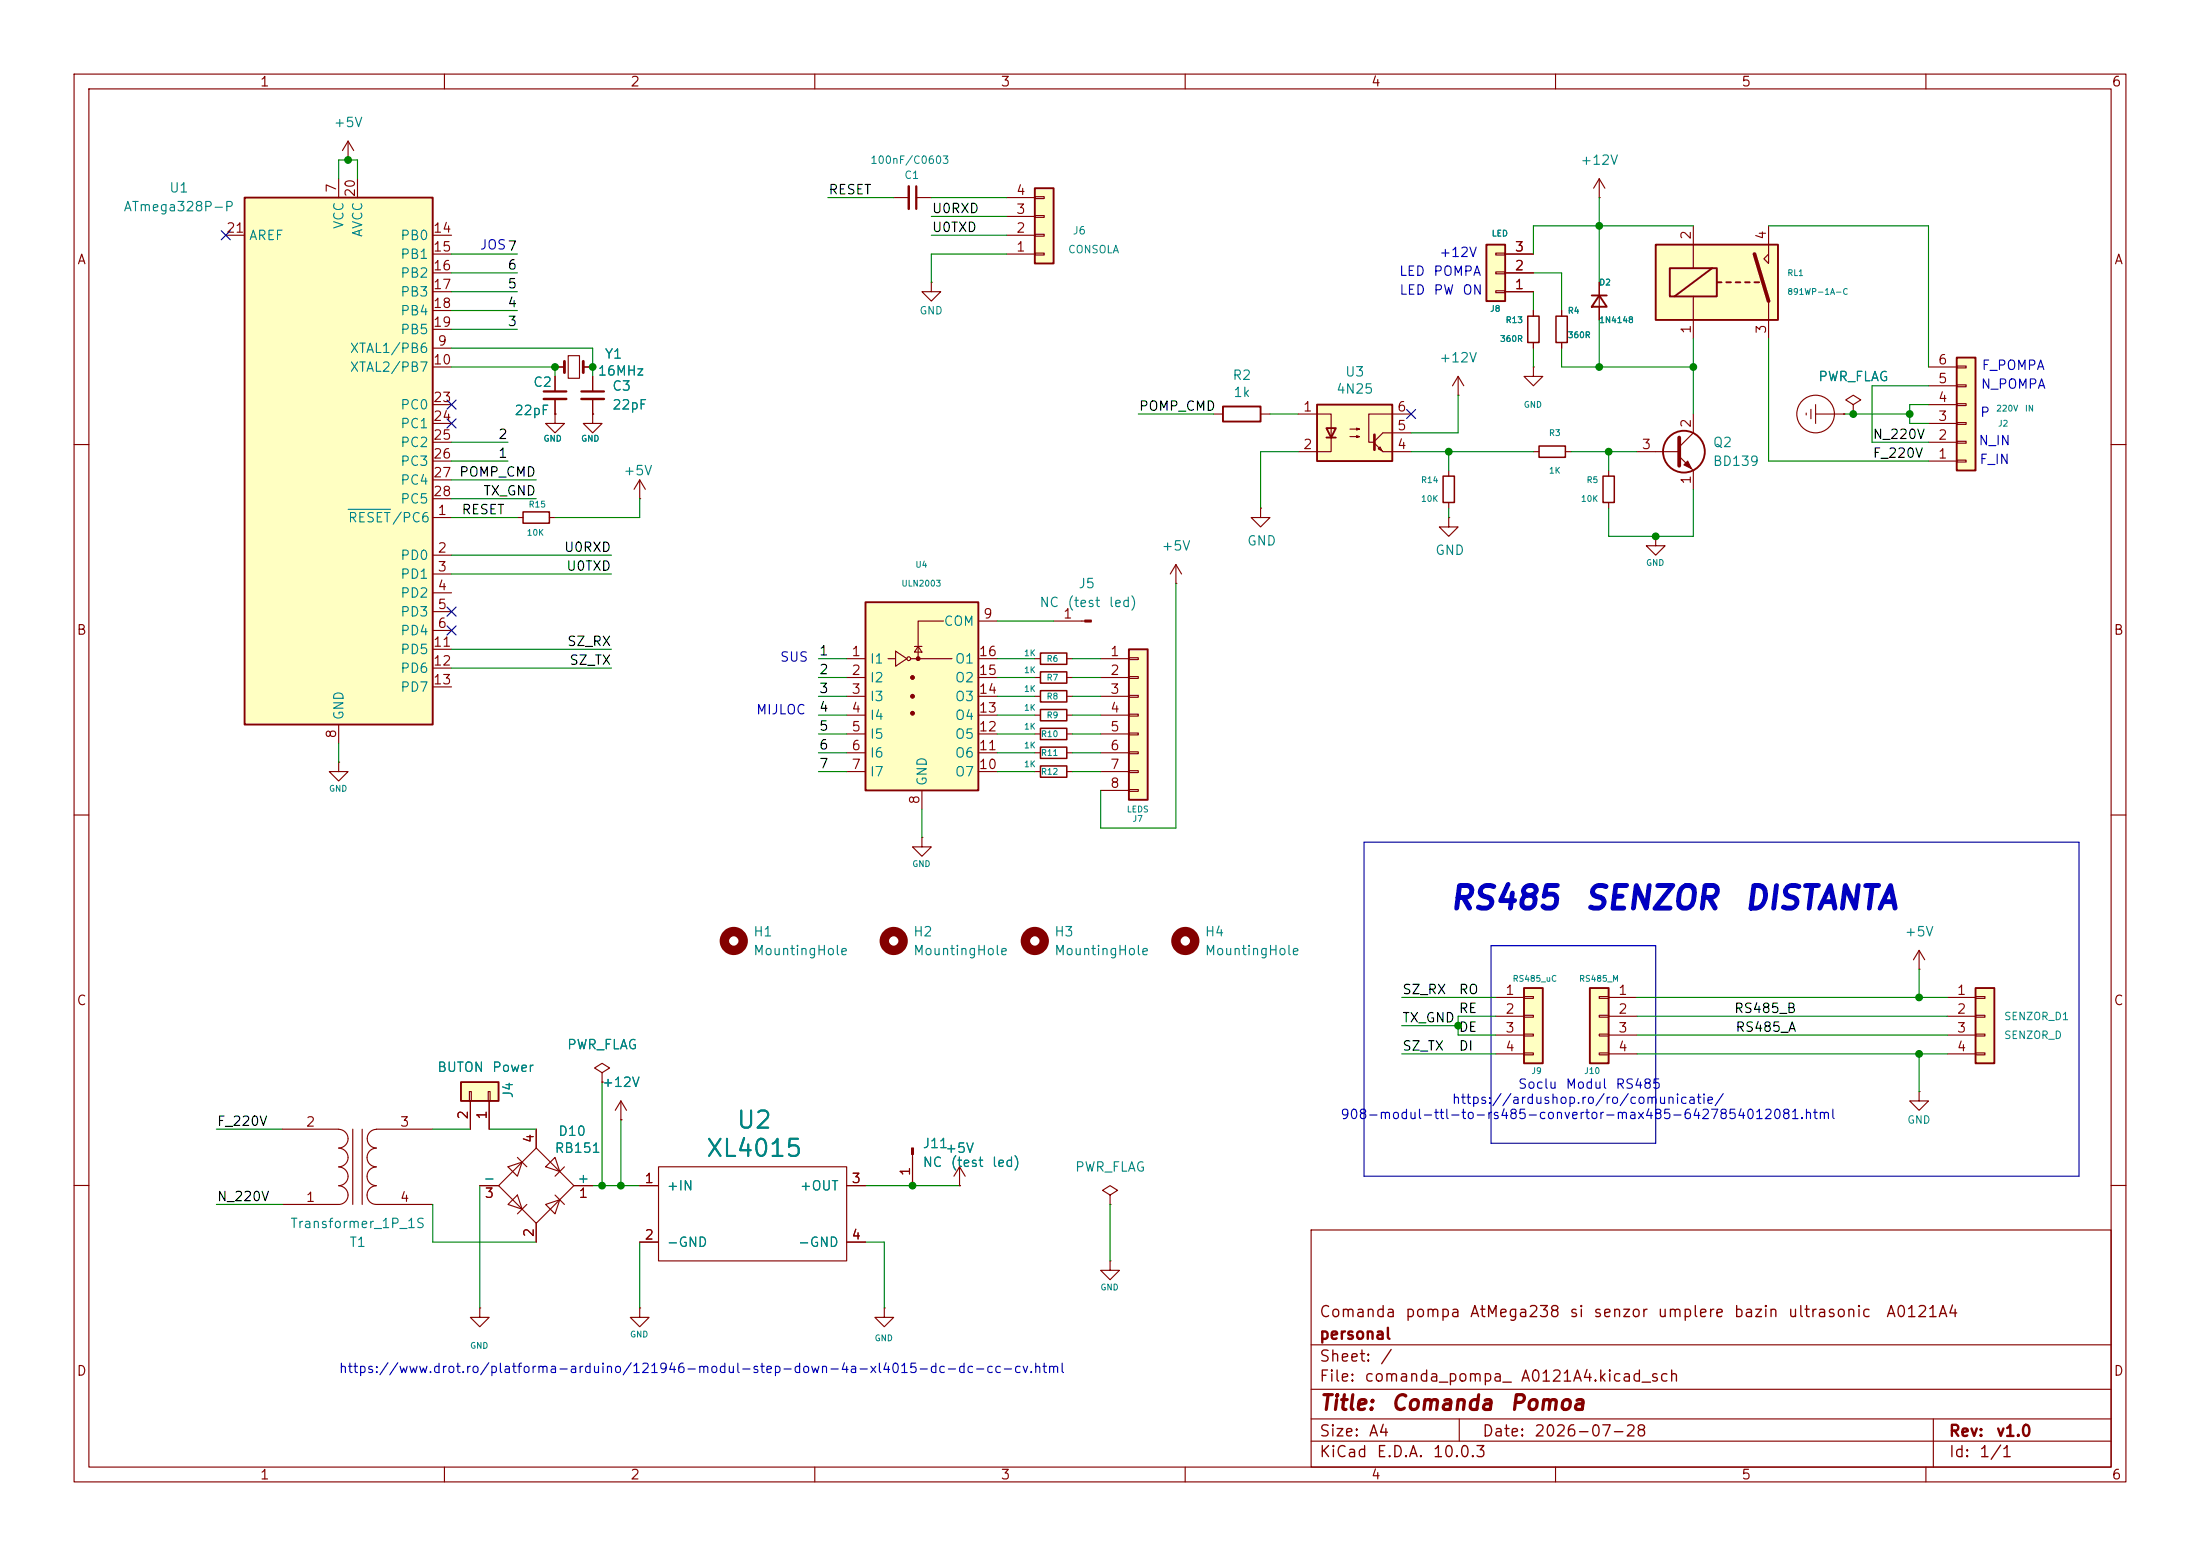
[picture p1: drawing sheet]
<svg xmlns="http://www.w3.org/2000/svg" width="297mm" height="210mm" viewBox="0 0 297 210" stroke-linecap="round" stroke-linejoin="round" font-family="sans-serif">
<g fill="none" stroke="#840000" stroke-width=".15">
<path d="M10 10h277v190h-277zM12 12h273v186h-273zM60 10v2M110 10v2M160 10v2M210 10v2M260 10v2M74.9 49.5h1.3M76.7 48h1.5v3.1h-1.5zM78.7 49.5h1.3M10 60h2M285 60h2"/>
<path d="M142.2 83.8h4.3M10 110h2M285 110h2M10 160h2M177 166h108v32h-108zM285 160h2M60 198v2M110 198v2M160 198v2M177 194.5h108M177 191.5h108M177 187.5h108"/>
<path d="M177 181.5h108M197 191.5v3M210 198v2M260 198v2M261 191.5v6.5"/>
</g>
<path d="M76.2 48.8v1.5M78.7 48.8v1.5" fill="none" stroke="#840000" stroke-width=".38"/>
<path d="M146.5 83.7h.8v.2h-.8z" fill="#840000" stroke="#840000" stroke-width=".15"/>
<path d="M152.4 87.6h2.5v20.4h-2.5z" fill="#ffffc2"/>
<path d="M152.4 87.6h2.5v20.4h-2.5z" fill="none" stroke="#840000" stroke-width=".25"/>
<g fill="none" stroke="#840000" stroke-width=".15">
<path d="M158.7 78.7h.1M158.7 76.2l-.7 1.3M158.7 76.2l.8 1.3M158.7 76.2v2.5M148.6 88.9h3.8M148.6 91.4h3.8M148.6 94h3.8M148.6 96.5h3.8M148.6 99.1h3.8M152.4 88.8h1.3v.2h-1.3zM152.4 91.3h1.3v.3h-1.3zM152.4 93.9h1.3v.2h-1.3z"/>
<path d="M152.4 96.4h1.3v.2h-1.3zM152.4 98.9h1.3v.3h-1.3zM148.6 101.6h3.8M148.6 104.1h3.8M148.6 106.7h3.8M152.4 101.5h1.3v.2h-1.3zM152.4 104h1.3v.3h-1.3zM152.4 106.6h1.3v.2h-1.3z"/>
</g>
<path d="M205.7 133.4h2.6v10.1h-2.6z" fill="#ffffc2"/>
<path d="M205.7 133.4h2.6v10.1h-2.6z" fill="none" stroke="#840000" stroke-width=".25"/>
<g fill="none" stroke="#840000" stroke-width=".15">
<path d="M120.6 26.7h2.1M123.7 26.7h2M80 50.8v2M80 53.8v2.1M139.7 88.9h.8M144 88.9h.8M201.9 134.6h3.8M201.9 137.2h3.8M201.9 139.7h3.8M205.7 134.5h1.3v.2h-1.3zM205.7 137h1.3v.3h-1.3zM205.7 139.6h1.3v.2h-1.3z"/>
<path d="M201.9 142.2h3.8M205.7 142.1h1.3v.3h-1.3zM259.1 147.3v1.3h-1.3l1.3 1.3 1.2-1.3h-1.2M259.1 147.3h.1M149.9 161.3l1-.6-1-.7-1.1 .7 1.1 .6v1.3M149.9 162.6h.1"/>
</g>
<path d="M123.7 25.1v3.1M78.5 52.8h3" fill="none" stroke="#840000" stroke-width=".3"/>
<path d="M122.7 25.1v3.1M78.5 53.8h3" fill="none" stroke="#840000" stroke-width=".33"/>
<path d="M140.5 88.1h3.5v1.6h-3.5z" fill="none" stroke="#840000" stroke-width=".2"/>
<path d="M116.8 81.3h15.3v25.4h-15.3z" fill="#ffffc2"/>
<path d="M116.8 81.3h15.3v25.4h-15.3z" fill="none" stroke="#840000" stroke-width=".25"/>
<g fill="none" stroke="#840000" stroke-width=".15">
<path d="M125.7 38.1v1.3h1.3l-1.3 1.2-1.2-1.2h1.2M125.7 38.1h.1M114.3 88.9h2.5M114.3 91.4h2.5M114.3 94h2.5M114.3 96.5h2.5M114.3 99.1h2.5M119.9 88.9h1M120.9 87.9l1.5 1-1.5 1zM122.9 88.9h5.6M123.4 87.2h1.1M124 87.2l.5 .8h-1.1z"/>
<path d="M127.4 83.8h-3.4v5.1M132.1 88.9h2.5M132.1 91.4h2.5M132.1 94h2.5M132.1 96.5h2.5M132.1 99.1h2.5M132.1 83.8h2.5M114.3 101.6h2.5M114.3 104.1h2.5M124.5 106.7v2.5M132.1 101.6h2.5M132.1 104.1h2.5"/>
<circle cx="122.7" cy="88.9" r=".25"/>
</g>
<g fill="#840000" stroke="#840000" stroke-width=".15">
<circle cx="123.2" cy="91.4" r=".25"/>
<circle cx="123.2" cy="94" r=".25"/>
<circle cx="123.2" cy="96.3" r=".25"/>
<circle cx="124" cy="88.9" r=".25"/>
</g>
<path d="M139.7 25.4h2.5v10.2h-2.5z" fill="#ffffc2"/>
<g fill="none" stroke="#840000" stroke-width=".25">
<path d="M139.7 25.4h2.5v10.2h-2.5zM214.9 39.9h2M215.9 39.9l1 1.5h-2z"/>
<circle cx="227.3" cy="61" r="2.82"/>
</g>
<g fill="none" stroke="#840000" stroke-width=".15">
<path d="M135.9 34.3h3.8M135.9 31.8h3.8M135.9 29.2h3.8M135.9 26.7h3.8M139.7 34.2h1.3v.2h-1.3zM139.7 31.6h1.3v.3h-1.3zM139.7 29.1h1.3v.2h-1.3zM139.7 26.5h1.3v.3h-1.3zM215.9 38.1v5.1M228.6 55.9v2.5l-1.9 1.9M217.2 63.5v.8M217.2 67.8v.8"/>
<path d="M221 61h5.7M226.7 61.6l1.9 1.9v2.5"/>
</g>
<path d="M226.7 59.1v3.8" fill="none" stroke="#840000" stroke-width=".51"/>
<path d="M227.3 62.7l.5-.5 .5 1z" fill="#840000" stroke="#840000" stroke-width=".15"/>
<path d="M216.4 64.3h1.5v3.5h-1.5z" fill="none" stroke="#840000" stroke-width=".2"/>
<path d="M223.5 33h16.5v10.2h-16.5z" fill="#ffffc2"/>
<g fill="none" stroke="#840000" stroke-width=".15">
<path d="M228.6 30.5v5.7M238.8 30.5v5.1l-.7-.7 .7-.6M228.6 40v5.7M238.8 40.6v5.1M243.8 55.8v.2M244.5 55.2v1.3M245.1 55.9h3.8M245.1 54.6v2.6M248.9 55.9h.1M250.2 54.6l1-.6-1-.7-1 .7 1 .6v1.3M250.2 55.9h.1M223.5 72.4v1.3h1.3l-1.3 1.2-1.3-1.2h1.3"/>
<path d="M223.5 72.4h.1M259.1 130.8h.1M259.1 128.3l-.8 1.2M259.1 128.3l.7 1.2M259.1 128.3v2.5M123.2 155.8v4.2"/>
<circle cx="245.1" cy="55.9" r="2.54"/>
</g>
<path d="M223.5 33h16.5v10.2h-16.5zM225.4 36.2h6.4v3.8h-6.4zM231.1 36.2l-5 3.8M231.8 38.1h.6M233 38.1h.7M234.3 38.1h.6M235.6 38.1h.6M236.9 38.1h.6" fill="none" stroke="#840000" stroke-width=".25"/>
<path d="M236.9 34.3l1.9 6.3" fill="none" stroke="#840000" stroke-width=".51"/>
<circle cx="99.1" cy="127" r="1.27" fill="none" stroke="#840000" stroke-width="1.3"/>
<path d="M123.1 154.9h.2v.9h-.2z" fill="#840000" stroke="#840000" stroke-width=".15"/>
<path d="M264.2 48.3h2.5v15.2h-2.5z" fill="#ffffc2"/>
<path d="M165.1 54.9h5.1v2h-5.1zM264.2 48.3h2.5v15.2h-2.5z" fill="none" stroke="#840000" stroke-width=".25"/>
<g fill="none" stroke="#840000" stroke-width=".15">
<path d="M215.9 26.7h.1M215.9 24.1l-.8 1.3M215.9 24.1l.8 1.3M215.9 24.1v2.6M163.8 55.9h1.3M170.2 55.9h1.2M210.8 41.9v.8M210.8 46.2v.8M260.3 59.7h3.9M260.3 57.2h3.9M260.3 54.6h3.9M260.3 52.1h3.9"/>
<path d="M260.3 49.5h3.9M264.2 59.6h1.2v.2h-1.2zM264.2 57h1.2v.3h-1.2zM264.2 54.5h1.2v.2h-1.2zM264.2 51.9h1.2v.3h-1.2zM264.2 49.4h1.2v.3h-1.2zM170.2 68.6v1.3h1.2l-1.2 1.2-1.3-1.2h1.3M170.2 68.6h.1M260.3 62.2h3.9M264.2 62.1h1.2v.3h-1.2zM139.7 91.4h.8M139.7 94h.8"/>
<path d="M139.7 96.5h.8M139.7 99.1h.8M144 91.4h.8M144 94h.8M144 96.5h.8M144 99.1h.8"/>
</g>
<path d="M210.1 42.7h1.5v3.5h-1.5zM140.5 90.7h3.5v1.5h-3.5zM140.5 93.2h3.5v1.5h-3.5zM140.5 95.8h3.5v1.5h-3.5zM140.5 98.3h3.5v1.5h-3.5z" fill="none" stroke="#840000" stroke-width=".2"/>
<path d="M200.7 33h2.5v7.6h-2.5z" fill="#ffffc2"/>
<path d="M200.7 33h2.5v7.6h-2.5z" fill="none" stroke="#840000" stroke-width=".25"/>
<path d="M201.9 39.2h1.3v.3h-1.3zM201.9 36.7h1.3v.3h-1.3zM201.9 34.2h1.3v.2h-1.3zM203.2 39.4h3.8M203.2 36.8h3.8M203.2 34.3h3.8" fill="none" stroke="#840000" stroke-width=".15"/>
<circle cx="120.6" cy="127" r="1.27" fill="none" stroke="#840000" stroke-width="1.3"/>
<path d="M214.6 133.4h2.6v10.1h-2.6z" fill="#ffffc2"/>
<path d="M214.6 133.4h2.6v10.1h-2.6z" fill="none" stroke="#840000" stroke-width=".25"/>
<g fill="none" stroke="#840000" stroke-width=".15">
<path d="M124.5 113v1.3h1.2l-1.2 1.3-1.3-1.3h1.3M124.5 113h.1M139.7 104.1h.8M139.7 101.6h.8M144 104.1h.8M144 101.6h.8M215.9 134.5h1.3v.2h-1.3zM215.9 137h1.3v.3h-1.3zM215.9 139.6h1.3v.2h-1.3zM217.2 134.6h3.8M217.2 137.2h3.8M217.2 139.7h3.8"/>
<path d="M215.9 142.1h1.3v.3h-1.3zM217.2 142.2h3.8"/>
</g>
<path d="M140.5 103.4h3.5v1.5h-3.5zM140.5 100.8h3.5v1.6h-3.5z" fill="none" stroke="#840000" stroke-width=".2"/>
<circle cx="139.7" cy="127" r="1.27" fill="none" stroke="#840000" stroke-width="1.3"/>
<path d="M177.8 54.6h10.2v7.6h-10.2z" fill="#ffffc2"/>
<path d="M177.8 54.6h10.2v7.6h-10.2zM179.1 57.8h1.2l-.6 1.3zM179.1 59.1h1.2" fill="none" stroke="#840000" stroke-width=".25"/>
<g fill="none" stroke="#840000" stroke-width=".15">
<path d="M175.3 55.9h4.4v5.1h-4.4M182.2 57.9h1.3l-.4 .1v-.2l.4 .1M182.2 58.9h1.3l-.4 .2v-.3l.4 .1M185.5 59.8l1.2 1.2h3.8M190.5 55.9h-5.7v3.8h.6M190.5 58.4h-3.8l-1.2 1.2M86.4 67.3h.1M86.4 64.8l-.8 1.2M86.4 64.8l.7 1.2M86.4 64.8v2.5M186.1 60.6l.2-.3 .3 .5zM45.7 102.9v1.2h1.3l-1.3 1.3-1.3-1.3h1.3"/>
<path d="M45.7 102.9h.1M129.5 157.5l-.7 1.3M129.5 157.5l.8 1.3M129.5 157.5v2.5M129.5 160h.1M149.9 170.2v1.3h1.2l-1.2 1.2-1.3-1.2h1.3M149.9 170.2h.1"/>
</g>
<path d="M185.5 58.7v2" fill="none" stroke="#840000" stroke-width=".36"/>
<path d="M33 26.7h25.4v71.1h-25.4z" fill="#ffffc2"/>
<path d="M33 26.7h25.4v71.1h-25.4z" fill="none" stroke="#840000" stroke-width=".25"/>
<g fill="none" stroke="#840000" stroke-width=".15">
<path d="M30.5 31.8h2.5M45.7 24.1v2.6M48.3 24.1v2.6M58.4 31.8h2.6M58.4 34.3h2.6M58.4 36.8h2.6M58.4 39.4h2.6M58.4 47h2.6M58.4 49.5h2.6M58.4 41.9h2.6M58.4 44.5h2.6M58.4 54.6h2.6"/>
<path d="M58.4 57.2h2.6M58.4 59.7h2.6M58.4 69.9h2.6M58.4 74.9h2.6M58.4 77.5h2.6M58.4 62.2h2.6M58.4 64.8h2.6M58.4 67.3h2.6M69.8 69.9h.8M74.2 69.9h.7M45.7 97.8v2.5M58.4 80h2.6"/>
<path d="M58.4 82.6h2.6M58.4 85.1h2.6M58.4 87.6h2.6M58.4 90.2h2.6M58.4 92.7h2.6M81.3 144.8l1-.7-1-.6-1 .6 1 .7v1.3M81.3 146.1h.1"/>
</g>
<path d="M47 68.7h5.7" fill="none" stroke="#008484" stroke-width=".15"/>
<path d="M70.6 69.1h3.6v1.5h-3.6z" fill="none" stroke="#840000" stroke-width=".2"/>
<path d="M62.2 146.1h5.1v2.5h-5.1z" fill="#ffffc2"/>
<path d="M62.2 146.1h5.1v2.5h-5.1z" fill="none" stroke="#840000" stroke-width=".25"/>
<g fill="none" stroke="#840000" stroke-width=".15">
<path d="M47 19.1l-.8 1.2M47 19.1l.8 1.2M47 19.1v2.5M47 21.6h.1M74.9 55.9v1.3h1.3l-1.3 1.2-1.2-1.2h1.2M74.9 55.9h.1M74.9 50.8v2M74.9 53.8v2.1M80 55.9v1.3h1.3l-1.3 1.2-1.3-1.2h1.3M80 55.9h.1M38.1 152.4h7.6a1.27 1.27 0 0 1 1.3 1.3 1.27 1.27 0 0 1-1.3 1.3 1.26 1.26 0 0 1 1.3 1.2 1.26 1.26 0 0 1-1.3 1.3M45.7 157.5a1.26 1.26 0 0 1 1.3 1.3 1.26 1.26 0 0 1-1.3 1.2"/>
<path d="M47.6 152.4v10.2M48.9 152.4v10.2M50.8 157.5a1.25 1.25 0 0 0-1.2 1.3 1.25 1.25 0 0 0 1.2 1.2M50.8 155a1.25 1.25 0 0 0-1.2 1.2 1.25 1.25 0 0 0 1.2 1.3M50.8 152.4h7.6M50.8 152.4a1.26 1.26 0 0 0-1.2 1.3 1.26 1.26 0 0 0 1.2 1.2M63.4 147.3h.2v1.3h-.2zM63.5 148.6v3.8M65.9 147.3h.3v1.3h-.3zM66 148.6v3.8M68.6 157.5l1.9-.7-.7 2zM69.8 156.2l1.3 1.3"/>
<path d="M72.4 154.9l5.1 5.1-5.1 5.1-5.1-5.1zM72.4 152.4v2.5M73.7 157.5l1.2-1.3 .7 1.9zM76.2 157.5l-1.3 1.3M83.8 151.1h.1M83.8 148.6l-.7 1.3M83.8 148.6l.8 1.3M83.8 148.6v2.5M88.9 157.5h25.4v12.7h-25.4zM45.7 160a1.26 1.26 0 0 1 1.3 1.3 1.26 1.26 0 0 1-1.3 1.3h-7.6M50.8 160a1.25 1.25 0 0 0-1.2 1.3 1.25 1.25 0 0 0 1.2 1.3M50.8 162.6h7.6"/>
<path d="M64.8 176.5v1.3h1.2l-1.2 1.3-1.3-1.3h1.3M64.8 176.5h.1M64.8 160h2.5M69.8 161.3l.7 1.9-1.9-.6zM71.1 162.6l-1.3 1.2M72.4 165.1v2.5M73.7 162.6l1.9-.7-.7 1.9zM74.9 161.3l1.3 1.3M77.5 160h2.5M86.4 176.5v1.3h1.2l-1.2 1.3-1.3-1.3h1.3M86.4 176.5h.1M86.4 160h2.5"/>
<path d="M86.4 167.6h2.5M114.3 160h2.5M114.3 167.6h2.5M119.4 176.5v1.3h1.2l-1.2 1.3-1.3-1.3h1.3M119.4 176.5h.1"/>
</g>
<circle cx="160" cy="127" r="1.27" fill="none" stroke="#840000" stroke-width="1.3"/>
<path d="M73.4 52.8h3.1" fill="none" stroke="#840000" stroke-width=".3"/>
<path d="M73.4 53.8h3.1" fill="none" stroke="#840000" stroke-width=".33"/>
<path d="M266.7 133.4h2.5v10.1h-2.5z" fill="#ffffc2"/>
<path d="M266.7 133.4h2.5v10.1h-2.5z" fill="none" stroke="#840000" stroke-width=".25"/>
<g fill="none" stroke="#840000" stroke-width=".15">
<path d="M203.2 39.4h3.8M203.2 36.8h3.8M203.2 34.3h3.8M215.9 38.1v1.8M74.9 55.9h.1M74.9 50.8v2M74.9 53.8v2.1M74.9 49.5h1.3M78.7 49.5h1.3M80 55.9h.1M80 50.8v2M80 53.8v2.1"/>
<path d="M196.8 53.3h.1M196.8 50.8l-.7 1.3M196.8 50.8l.8 1.3M196.8 50.8v2.5M207 49.5v1.3h1.3l-1.3 1.3-1.3-1.3h1.3M207 49.5h.1M207 41.9v.8M207 46.2v.8M210.8 41.9v.8M210.8 46.2v.8M215.9 41.4v1.8M248.9 55.9h.1"/>
<path d="M250.2 55.9h.1M195.6 69.9v1.2h1.2l-1.2 1.3-1.3-1.3h1.3M195.6 69.9h.1M195.6 63.5v.8M195.6 67.8v.8M207 61h.8M211.3 61h.8M262.9 134.6h3.8M262.9 137.2h3.8M262.9 139.7h3.8M266.7 134.5h1.3v.2h-1.3zM266.7 137h1.3v.3h-1.3z"/>
<path d="M266.7 139.6h1.3v.2h-1.3zM63.5 148.6v3.8M66 148.6v3.8M72.4 152.4v2.5M81.3 146.1h.1M83.8 151.1h.1M123.2 156.2v3.8M262.9 142.2h3.8M266.7 142.1h1.3v.3h-1.3zM64.8 160h2.5M72.4 165.1v2.5M77.5 160h2.5"/>
<path d="M86.4 160h2.5M86.4 167.6h2.5M114.3 160h2.5M114.3 167.6h2.5M129.5 160h.1"/>
</g>
<path d="M206.2 42.7h1.6v3.5h-1.6zM194.8 64.3h1.5v3.5h-1.5zM207.8 60.2h3.5v1.5h-3.5z" fill="none" stroke="#840000" stroke-width=".2"/>
<path d="M184.1 113.7h96.6v45.1h-96.6zM201.3 127.6h22.2v26.7h-22.2z" fill="none" stroke="#0000c2" stroke-width=".15"/>
<g fill="none" stroke="#008400" stroke-width=".15">
<path d="M45.7 24.1v-2.5h2.6v2.5M61 34.3h8.8M61 36.8h8.8M61 39.4h8.8M111.8 26.7h8.8M125.7 26.7h10.2M125.7 31.8h10.2M125.7 29.2h10.2M135.9 34.3h-10.2v3.8M207 36.8h3.8v5.1M207 39.4v2.5M215.9 26.7v11.4"/>
<path d="M228.6 30.5h-21.6v3.8M238.8 30.5h21.5v19M61 59.7h7.6M61 49.5h13.9v1.3M61 47h19v3.8M61 44.5h8.8M61 41.9h8.8M153.7 55.9h10.1M171.4 55.9h3.9M196.8 53.3v5.1h-6.3M207 47v2.5M210.8 47v2.5h17.8"/>
<path d="M215.9 43.2v6.3M228.6 45.7v10.2M238.8 45.7v16.5h21.5M248.9 55.9h8.9M260.3 52.1h-7.6v7.6h7.6M260.3 54.6h-2.5v2.6h2.5M61 74.9h21.5M61 77.5h21.5M61 62.2h7.6M61 67.3h11.4M61 69.9h8.8M61 64.8h11.4"/>
<path d="M86.4 67.3v2.6h-11.5M158.7 78.7v33.1h-10.1v-5.1M175.3 61h-5.1v7.6M190.5 61h16.5M195.6 61v2.5M195.6 68.6v1.3M212.1 61h8.9M217.2 61v2.5M228.6 66v6.4h-11.4v-3.8M61 90.2h21.5M61 87.6h21.5M110.5 96.5h3.8"/>
<path d="M110.5 91.4h3.8M110.5 99.1h3.8M110.5 88.9h3.8M110.5 94h3.8M134.6 96.5h5.1M134.6 91.4h5.1M134.6 99.1h5.1M134.6 88.9h5.1M134.6 94h5.1M134.6 83.8h7.6M144.8 96.5h3.8M144.8 91.4h3.8"/>
<path d="M144.8 99.1h3.8M144.8 88.9h3.8M144.8 94h3.8M45.7 100.3v2.6M110.5 101.6h3.8M110.5 104.1h3.8M124.5 109.2v3.8M134.6 101.6h5.1M134.6 104.1h5.1M144.8 101.6h3.8M144.8 104.1h3.8M189.2 138.4h7.6"/>
<path d="M189.2 134.6h12.7M201.9 137.2h-5.1v2.5h5.1M221 137.2h41.9M221 139.7h41.9M221 134.6h41.9M259.1 130.8v3.8M29.2 152.4h8.9M58.4 152.4h5.1M66 152.4h6.4M81.3 146.1v13.9M83.8 151.1v8.9M189.2 142.2h12.7"/>
<path d="M221 142.2h41.9M259.1 142.2v5.1M29.2 162.6h8.9M58.4 162.6v5h14M64.8 160v16.5M80 160h6.4M86.4 167.6v8.9M116.8 160h12.7M116.8 167.6h2.6v8.9M149.9 162.6v7.6"/>
</g>
<path d="M29.9 31.1l1.2 1.3M31.1 31.1l-1.2 1.3M60.4 54l1.2 1.2M60.4 56.5l1.2 1.3M61.6 54l-1.2 1.2M61.6 56.5l-1.2 1.3M189.9 55.3l1.2 1.2M191.1 55.3l-1.2 1.2M60.4 81.9l1.2 1.3M60.4 84.5l1.2 1.2M61.6 81.9l-1.2 1.3M61.6 84.5l-1.2 1.2" fill="none" stroke="#000084" stroke-width=".15"/>
<g fill="#008400" stroke="#008400" stroke-width=".14">
<circle cx="123.2" cy="160" r=".46"/>
<circle cx="74.9" cy="49.5" r=".46"/>
<circle cx="80" cy="49.5" r=".46"/>
<circle cx="47" cy="21.6" r=".46"/>
<circle cx="81.3" cy="160" r=".46"/>
<circle cx="83.8" cy="160" r=".46"/>
<circle cx="195.6" cy="61" r=".46"/>
<circle cx="217.2" cy="61" r=".46"/>
<circle cx="215.9" cy="30.5" r=".46"/>
<circle cx="223.5" cy="72.4" r=".46"/>
<circle cx="259.1" cy="142.2" r=".46"/>
<circle cx="259.1" cy="134.6" r=".46"/>
<circle cx="257.8" cy="55.9" r=".46"/>
<circle cx="228.6" cy="49.5" r=".46"/>
<circle cx="250.2" cy="55.9" r=".46"/>
<circle cx="215.9" cy="49.5" r=".46"/>
<circle cx="196.8" cy="138.4" r=".46"/>
</g>
<g font-size="3.1" fill="#0000c2">
<text x="195.5" y="123.5">RS485</text>
<text x="213.7" y="123.5">SENZOR</text>
<text x="235.3" y="123.5">DISTANTA</text>
</g>
<g font-size="2.3" fill="#008484">
<text x="99.3" y="152.9">U2</text>
<text x="95.2" y="156.7">XL4015</text>
</g>
<g font-size="2" fill="#840000">
<text x="178" y="190.8">Title:</text>
<text x="187.7" y="190.8">Comanda</text>
<text x="203.7" y="190.8">Pomoa</text>
</g>
<g font-size="1.5" fill="#840000">
<text x="178" y="178.2">Comanda</text>
<text x="189.6" y="178.2">pompa</text>
<text x="198.3" y="178.2">AtMega238</text>
<text x="211.8" y="178.2">si</text>
<text x="215" y="178.2">senzor</text>
<text x="223.6" y="178.2">umplere</text>
<text x="233.9" y="178.2">bazin</text>
<text x="241.2" y="178.2">ultrasonic</text>
<text x="254.5" y="178.2">A0121A4</text>
<text x="178" y="184.2">Sheet:</text>
<text x="178" y="181.2">personal</text>
<text x="186.2" y="184.2">/</text>
<text x="178" y="186.9">File:</text>
<text x="184.1" y="186.9">comanda_pompa_</text>
<text x="205.2" y="186.9">A0121A4.kicad_sch</text>
<text x="178" y="197.1">KiCad</text>
<text x="178" y="194.3">Size:</text>
<text x="184.7" y="194.3">A4</text>
<text x="185.7" y="197.1">E.D.A.</text>
<text x="193.3" y="197.1">10.0.3</text>
<text x="200" y="194.3">Date:</text>
<text x="207" y="194.3">2026-07-28</text>
<text x="263" y="194.3">Rev:</text>
<text x="263" y="197.1">Id:</text>
<text x="267.1" y="197.1">1/1</text>
<text x="269.4" y="194.3">v1.0</text>
</g>
<g font-size="1.3" fill="#840000">
<text x="35" y="12">1</text>
<text x="85" y="12">2</text>
<text x="135" y="12">3</text>
<text x="185" y="12">4</text>
<text x="235" y="12">5</text>
<text x="285" y="12">6</text>
<text x="45.7" y="26.1" transform="rotate(-90 45.7 26.1)">7</text>
<text x="48.2" y="26.7" transform="rotate(-90 48.2 26.7)">20</text>
<text x="137.1" y="29.2">3</text>
<text x="137.1" y="26.6">4</text>
<text x="10.3" y="36">A</text>
<text x="30.4" y="31.7">21</text>
<text x="58.4" y="31.7">14</text>
<text x="58.4" y="34.3">15</text>
<text x="137.1" y="34.3">1</text>
<text x="137.1" y="31.7">2</text>
<text x="204.4" y="34.3">3</text>
<text x="228.6" y="32.5" transform="rotate(-90 228.6 32.5)">2</text>
<text x="238.7" y="32.5" transform="rotate(-90 238.7 32.5)">4</text>
<text x="285.3" y="36">A</text>
<text x="58.4" y="36.8">16</text>
<text x="58.4" y="39.3">17</text>
<text x="58.4" y="41.9">18</text>
<text x="204.4" y="39.3">1</text>
<text x="204.4" y="36.8">2</text>
<text x="58.4" y="44.4">19</text>
<text x="59" y="47">9</text>
<text x="228.6" y="45.2" transform="rotate(-90 228.6 45.2)">1</text>
<text x="238.7" y="45.2" transform="rotate(-90 238.7 45.2)">3</text>
<text x="58.4" y="49.5">10</text>
<text x="261.5" y="52">5</text>
<text x="261.5" y="49.5">6</text>
<text x="58.4" y="54.6">23</text>
<text x="58.4" y="57.1">24</text>
<text x="58.4" y="59.7">25</text>
<text x="175.8" y="55.9">1</text>
<text x="188.5" y="58.4">5</text>
<text x="188.5" y="55.9">6</text>
<text x="228.6" y="57.9" transform="rotate(-90 228.6 57.9)">2</text>
<text x="261.5" y="59.7">2</text>
<text x="261.5" y="57.1">3</text>
<text x="261.5" y="54.6">4</text>
<text x="58.4" y="62.2">26</text>
<text x="58.4" y="64.7">27</text>
<text x="175.8" y="60.9">2</text>
<text x="188.5" y="60.9">4</text>
<text x="221.5" y="60.9">3</text>
<text x="228.6" y="65.5" transform="rotate(-90 228.6 65.5)">1</text>
<text x="261.5" y="62.2">1</text>
<text x="58.4" y="67.3">28</text>
<text x="59" y="69.8">1</text>
<text x="59" y="74.9">2</text>
<text x="59" y="77.4">3</text>
<text x="59" y="80">4</text>
<text x="59" y="82.5">5</text>
<text x="132.6" y="83.8">9</text>
<text x="143.4" y="83.8">1</text>
<text x="10.3" y="86">B</text>
<text x="58.4" y="87.6">11</text>
<text x="59" y="85.1">6</text>
<text x="114.9" y="88.9">1</text>
<text x="132" y="88.9">16</text>
<text x="149.8" y="88.9">1</text>
<text x="285.3" y="86">B</text>
<text x="58.4" y="90.1">12</text>
<text x="58.4" y="92.7">13</text>
<text x="114.9" y="91.4">2</text>
<text x="114.9" y="94">3</text>
<text x="132" y="94">14</text>
<text x="132" y="91.4">15</text>
<text x="149.8" y="91.4">2</text>
<text x="149.8" y="94">3</text>
<text x="45.7" y="99.8" transform="rotate(-90 45.7 99.8)">8</text>
<text x="114.9" y="96.5">4</text>
<text x="114.9" y="99">5</text>
<text x="114.9" y="101.6">6</text>
<text x="132" y="101.6">11</text>
<text x="132" y="99">12</text>
<text x="132" y="96.5">13</text>
<text x="149.8" y="96.5">4</text>
<text x="149.8" y="99">5</text>
<text x="149.8" y="101.6">6</text>
<text x="114.9" y="104.1">7</text>
<text x="132" y="104.1">10</text>
<text x="149.8" y="104.1">7</text>
<text x="149.8" y="106.7">8</text>
<text x="124.4" y="108.7" transform="rotate(-90 124.4 108.7)">8</text>
<text x="10.3" y="136">C</text>
<text x="203.1" y="134.6">1</text>
<text x="203.1" y="137.1">2</text>
<text x="218.4" y="134.6">1</text>
<text x="218.4" y="137.1">2</text>
<text x="264.1" y="134.6">1</text>
<text x="264.1" y="137.1">2</text>
<text x="285.3" y="136">C</text>
<text x="203.1" y="139.7">3</text>
<text x="203.1" y="142.2">4</text>
<text x="218.4" y="139.7">3</text>
<text x="218.4" y="142.2">4</text>
<text x="264.1" y="139.7">3</text>
<text x="264.1" y="142.2">4</text>
<text x="41.2" y="152.4">2</text>
<text x="53.9" y="152.4">3</text>
<text x="63.5" y="151.2" transform="rotate(-90 63.5 151.2)">2</text>
<text x="66" y="151.2" transform="rotate(-90 66 151.2)">1</text>
<text x="72.4" y="154.4" transform="rotate(-90 72.4 154.4)">4</text>
<text x="65.3" y="162">3</text>
<text x="78" y="162">1</text>
<text x="86.9" y="160">1</text>
<text x="114.9" y="160">3</text>
<text x="123.2" y="158.8" transform="rotate(-90 123.2 158.8)">1</text>
<text x="41.2" y="162.5">1</text>
<text x="53.9" y="162.5">4</text>
<text x="72.4" y="167.1" transform="rotate(-90 72.4 167.1)">2</text>
<text x="86.9" y="167.6">2</text>
<text x="114.9" y="167.6">4</text>
<text x="10.3" y="186">D</text>
<text x="285.3" y="186">D</text>
<text x="35" y="200">1</text>
<text x="85" y="200">2</text>
<text x="135" y="200">3</text>
<text x="185" y="200">4</text>
<text x="235" y="200">5</text>
<text x="285" y="200">6</text>
</g>
<g font-size="1.3" fill="#008484">
<text x="45" y="17.5">+5V</text>
<text x="213.3" y="22.6">+12V</text>
<text x="16.6" y="28.8">ATmega328P-P</text>
<text x="22.8" y="26.3">U1</text>
<text x="33.5" y="32.7">AREF</text>
<text x="46.7" y="31" transform="rotate(-90 46.7 31)">VCC</text>
<text x="49.2" y="32.1" transform="rotate(-90 49.2 32.1)">AVCC</text>
<text x="54" y="32.7">PB0</text>
<text x="54" y="35.3">PB1</text>
<text x="54" y="37.8">PB2</text>
<text x="54" y="40.3">PB3</text>
<text x="47.1" y="48">XTAL1/PB6</text>
<text x="54" y="42.9">PB4</text>
<text x="54" y="45.4">PB5</text>
<text x="47.1" y="50.5">XTAL2/PB7</text>
<text x="71.9" y="52.5">C2</text>
<text x="80.6" y="51">16MHz</text>
<text x="81.6" y="48.7">Y1</text>
<text x="82.6" y="53">C3</text>
<text x="166.3" y="51.6">R2</text>
<text x="166.4" y="53.9">1k</text>
<text x="180.3" y="53.4">4N25</text>
<text x="181.5" y="51.1">U3</text>
<text x="194.2" y="49.2">+12V</text>
<text x="245.4" y="51.8">PWR_FLAG</text>
<text x="54" y="55.6">PC0</text>
<text x="54" y="58.1">PC1</text>
<text x="69.4" y="56.3">22pF</text>
<text x="82.6" y="55.6">22pF</text>
<text x="54" y="60.7">PC2</text>
<text x="54" y="63.2">PC3</text>
<text x="54" y="65.7">PC4</text>
<text x="84.1" y="64.5">+5V</text>
<text x="231.1" y="63.2">BD139</text>
<text x="231.1" y="60.7">Q2</text>
<text x="46.9" y="70.8">RESET/PC6</text>
<text x="54" y="68.3">PC5</text>
<text x="54" y="75.9">PD0</text>
<text x="156.7" y="74.6">+5V</text>
<text x="168.3" y="73.9">GND</text>
<text x="193.7" y="75.2">GND</text>
<text x="54" y="78.4">PD1</text>
<text x="54" y="81">PD2</text>
<text x="54" y="83.5">PD3</text>
<text x="140.2" y="82.3">NC</text>
<text x="144" y="82.3">(test</text>
<text x="145.5" y="79.7">J5</text>
<text x="149.6" y="82.3">led)</text>
<text x="54" y="86.1">PD4</text>
<text x="54" y="88.6">PD5</text>
<text x="117.3" y="89.9">I1</text>
<text x="127.3" y="84.8">COM</text>
<text x="128.8" y="89.9">O1</text>
<text x="54" y="91.1">PD6</text>
<text x="54" y="93.7">PD7</text>
<text x="117.3" y="92.4">I2</text>
<text x="117.3" y="95">I3</text>
<text x="128.8" y="95">O3</text>
<text x="128.8" y="92.4">O2</text>
<text x="46.7" y="97.3" transform="rotate(-90 46.7 97.3)">GND</text>
<text x="117.3" y="97.5">I4</text>
<text x="117.3" y="100">I5</text>
<text x="128.8" y="100">O5</text>
<text x="128.8" y="97.5">O4</text>
<text x="117.3" y="102.6">I6</text>
<text x="117.3" y="105.1">I7</text>
<text x="125.4" y="106.2" transform="rotate(-90 125.4 106.2)">GND</text>
<text x="128.8" y="105.1">O7</text>
<text x="128.8" y="102.6">O6</text>
<text x="101.6" y="126.7">H1</text>
<text x="101.6" y="129.2">MountingHole</text>
<text x="123.2" y="126.7">H2</text>
<text x="123.2" y="129.2">MountingHole</text>
<text x="142.2" y="126.7">H3</text>
<text x="142.2" y="129.2">MountingHole</text>
<text x="162.6" y="126.7">H4</text>
<text x="162.6" y="129.2">MountingHole</text>
<text x="257" y="126.7">+5V</text>
<text x="76.5" y="141.9">PWR_FLAG</text>
<text x="58.9" y="145">BUTON</text>
<text x="66.3" y="145">Power</text>
<text x="69.6" y="148.3" transform="rotate(-90 69.6 148.3)">J4</text>
<text x="81.2" y="147">+12V</text>
<text x="74.8" y="155.9">RB151</text>
<text x="75.3" y="153.6">D10</text>
<text x="124.5" y="155.3">J11</text>
<text x="127.5" y="155.9">+5V</text>
<text x="65.2" y="160">-</text>
<text x="77.9" y="160">+</text>
<text x="89.9" y="161">+IN</text>
<text x="107.9" y="161">+OUT</text>
<text x="124.5" y="157.8">NC</text>
<text x="128.2" y="157.8">(test</text>
<text x="133.8" y="157.8">led)</text>
<text x="145" y="158.5">PWR_FLAG</text>
<text x="39.1" y="166.1">Transformer_1P_1S</text>
<text x="47.1" y="168.6">T1</text>
<text x="89.9" y="168.6">-GND</text>
<text x="107.6" y="168.6">-GND</text>
</g>
<g font-size="1.3">
<text x="111.8" y="26.5">RESET</text>
<text x="125.7" y="29.1">U0RXD</text>
<text x="125.7" y="31.6">U0TXD</text>
<text x="68.4" y="36.7">6</text>
<text x="68.4" y="39.2">5</text>
<text x="68.4" y="41.8">4</text>
<text x="68.4" y="44.3">3</text>
<text x="67.2" y="59.6">2</text>
<text x="153.7" y="55.8">POMP_CMD</text>
<text x="252.7" y="59.6">N_220V</text>
<text x="61.9" y="64.6">POMP_CMD</text>
<text x="67.2" y="62.1">1</text>
<text x="252.7" y="62.1">F_220V</text>
<text x="62.2" y="69.7">RESET</text>
<text x="65.2" y="67.2">TX_GND</text>
<text x="76.1" y="74.8">U0RXD</text>
<text x="76.4" y="77.3">U0TXD</text>
<text x="76.5" y="87.5">SZ_RX</text>
<text x="110.5" y="88.8">1</text>
<text x="76.8" y="90">SZ_TX</text>
<text x="110.5" y="91.3">2</text>
<text x="110.5" y="93.9">3</text>
<text x="110.5" y="101.5">6</text>
<text x="110.5" y="96.4">4</text>
<text x="110.5" y="98.9">5</text>
<text x="110.5" y="104">7</text>
<text x="189.2" y="134.5">SZ_RX</text>
<text x="196.8" y="134.5">RO</text>
<text x="196.8" y="137">RE</text>
<text x="234" y="137">RS485_B</text>
<text x="189.2" y="142.1">SZ_TX</text>
<text x="189.2" y="138.3">TX_GND</text>
<text x="196.8" y="142.1">DI</text>
<text x="196.8" y="139.6">DE</text>
<text x="234.2" y="139.6">RS485_A</text>
<text x="29.2" y="152.3">F_220V</text>
<text x="29.2" y="162.4">N_220V</text>
</g>
<g font-size="1.3" fill="#0000c2">
<text x="64.7" y="34">JOS7</text>
<text x="194.2" y="35">+12V</text>
<text x="188.8" y="37.6">LED</text>
<text x="188.8" y="40.1">LED</text>
<text x="193.4" y="37.6">POMPA</text>
<text x="193.4" y="40.1">PW</text>
<text x="197.3" y="40.1">ON</text>
<text x="267.3" y="52.8">N_POMPA</text>
<text x="267.4" y="50.3">F_POMPA</text>
<text x="267.2" y="56.6">P</text>
<text x="267" y="60.4">N_IN</text>
<text x="267.1" y="63">F_IN</text>
<text x="105.2" y="89.6">SUS</text>
<text x="102" y="96.7">MIJLOC</text>
<text x="195.9" y="149.3">https://ardushop.ro/ro/comunicatie/</text>
<text x="204.8" y="147.3">Soclu</text>
<text x="211.3" y="147.3">Modul</text>
<text x="218" y="147.3">RS485</text>
<text x="180.9" y="151.4">908-modul-ttl-to-rs485-convertor-max485-6427854012081.html</text>
<text x="45.7" y="185.6">https://www.drot.ro/platforma-arduino/121946-modul-step-down-4a-xl4015-dc-dc-cc-cv.html</text>
</g>
<g font-size="1" fill="#008484">
<text x="117.4" y="22.4">100nF/C0603</text>
<text x="122" y="24.4">C1</text>
<text x="144.1" y="34.4">CONSOLA</text>
<text x="144.7" y="31.9">J6</text>
<text x="124.1" y="42.7">GND</text>
<text x="270.5" y="137.9">SENZOR_D1</text>
<text x="270.5" y="140.5">SENZOR_D</text>
<text x="257.4" y="151.9">GND</text>
</g>
<g font-size=".8" fill="#008484">
<text x="201.3" y="32.1">LED</text>
<text x="215.8" y="38.7">D2</text>
<text x="241.2" y="37.4">RL1</text>
<text x="241.2" y="40">891WP-1A-C</text>
<text x="201.1" y="42.3">J8</text>
<text x="202.4" y="46.3">360R</text>
<text x="203.2" y="43.8">R13</text>
<text x="211.6" y="42.5">R4</text>
<text x="211.6" y="45.8">360R</text>
<text x="215.8" y="43.8">1N4148</text>
<text x="73.3" y="59.8">GND</text>
<text x="78.4" y="59.8">GND</text>
<text x="205.6" y="55.2">GND</text>
<text x="209" y="59">R3</text>
<text x="269.4" y="55.7">220V</text>
<text x="269.7" y="57.8">J2</text>
<text x="273.3" y="55.7">IN</text>
<text x="191.8" y="65.4">R14</text>
<text x="209" y="64.1">1K</text>
<text x="214.1" y="65.4">R5</text>
<text x="71.3" y="68.7">R15</text>
<text x="191.8" y="67.9">10K</text>
<text x="213.4" y="67.9">10K</text>
<text x="71" y="72.5">10K</text>
<text x="123.5" y="76.8">U4</text>
<text x="222.2" y="76.6">GND</text>
<text x="121.6" y="79.4">ULN2003</text>
<text x="138.2" y="88.8">1K</text>
<text x="141.2" y="89.5">R6</text>
<text x="138.2" y="91">1K</text>
<text x="138.2" y="93.6">1K</text>
<text x="141.2" y="92.1">R7</text>
<text x="141.2" y="94.6">R8</text>
<text x="138.2" y="96.1">1K</text>
<text x="138.2" y="98.7">1K</text>
<text x="138.2" y="101.2">1K</text>
<text x="140.5" y="99.7">R10</text>
<text x="141.2" y="97.1">R9</text>
<text x="44.4" y="107">GND</text>
<text x="138.2" y="103.7">1K</text>
<text x="140.5" y="104.8">R12</text>
<text x="140.5" y="102.2">R11</text>
<text x="152.1" y="109.8">LEDS</text>
<text x="152.8" y="111.1">J7</text>
<text x="123.1" y="117.2">GND</text>
<text x="204.1" y="132.7">RS485_uC</text>
<text x="213.1" y="132.7">RS485_M</text>
<text x="206.7" y="145.1">J9</text>
<text x="213.8" y="145.1">J10</text>
<text x="148.5" y="174.3">GND</text>
<text x="63.4" y="182.2">GND</text>
<text x="85" y="180.7">GND</text>
<text x="118" y="181.2">GND</text>
</g>
</svg>
